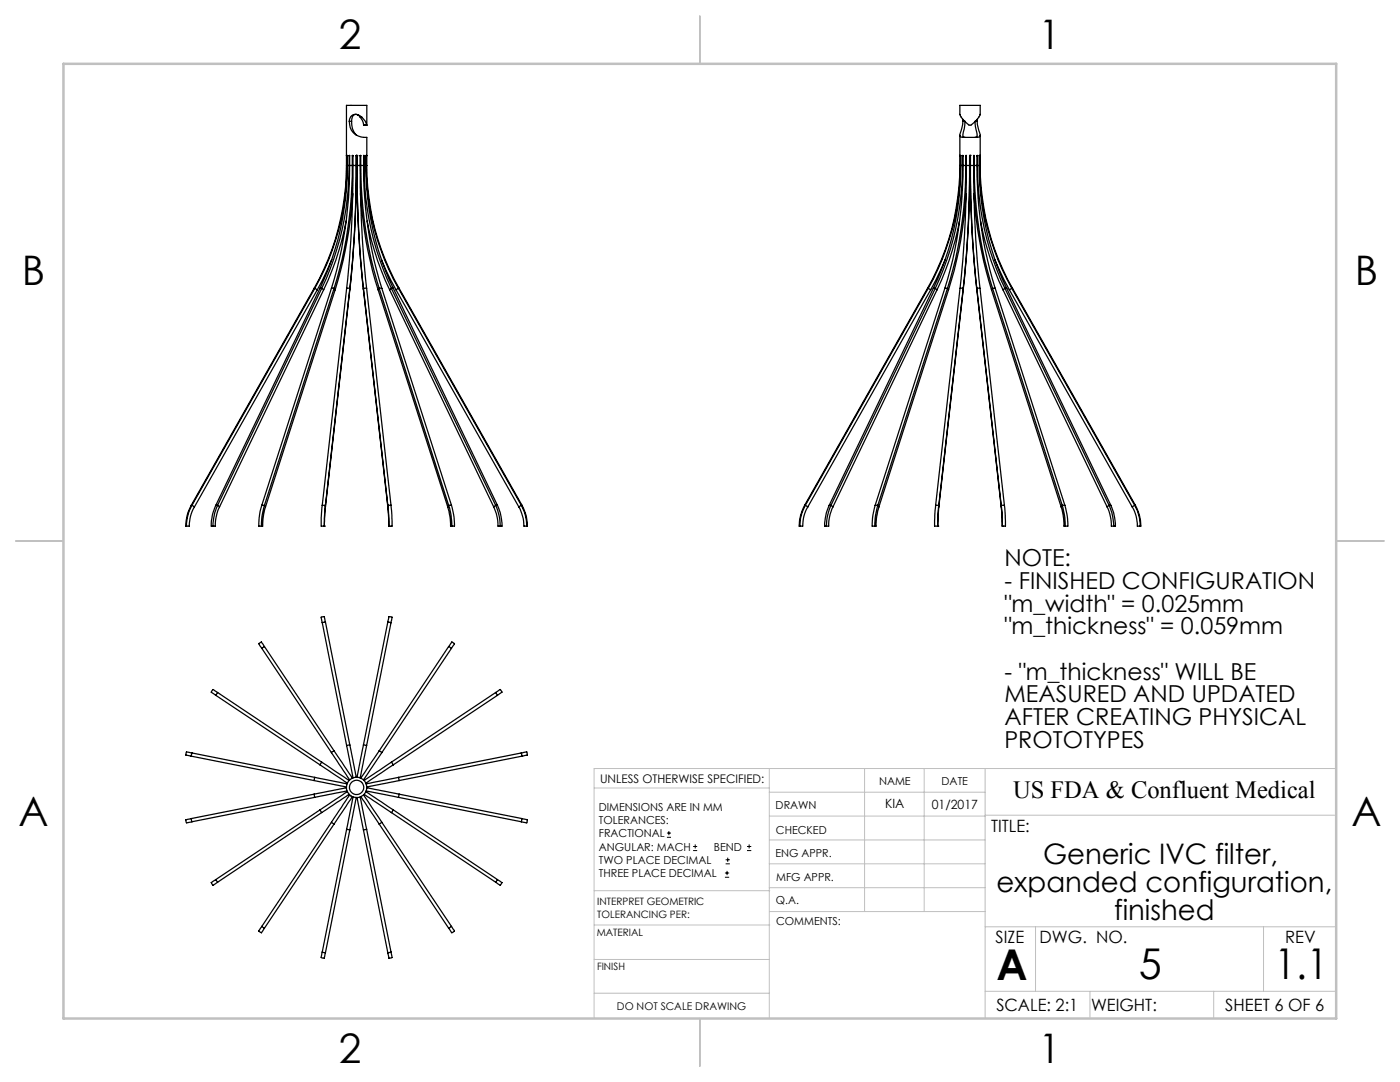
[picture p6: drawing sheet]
<svg xmlns="http://www.w3.org/2000/svg" width="279mm" height="216mm" viewBox="0 0 279 216" stroke-linecap="round" stroke-linejoin="round" font-family="sans-serif">
<g fill="none" stroke="#000" stroke-width=".2">
<path d="M133.1 167.1h.8M133.1 166.2h.8M133.5 165.8v.9M138.3 169.7h.8M138.3 168.9h.8M138.7 168.5v.8M144.7 175h.8M144.7 174.2h.8M144.8 172.4h.9M144.8 171.6h.9M145.1 173.8v.8M145.2 171.1v.9"/>
<path d="M149.1 169.7h.8M149.1 168.9h.8M149.5 168.5v.8"/>
</g>
<g fill="none" stroke="#c0c0c0" stroke-width=".2">
<path d="M118.6 157.2h34.9M153.5 153.4v49.8M153.5 158.1h43.1M172.5 153.4v28.5M184.4 153.4v28.5M196.6 153.4v49.8M266.7 153.4h-148.1v49.8M118.6 177.7h35M153.5 167.6h43.1M153.5 162.8h43.1M153.5 172.4h43.1M153.5 177.1h43.1"/>
<path d="M196.6 162.7h70.1M118.6 198.2h34.9M118.6 191.5h34.9M118.6 184.6h35M153.6 181.9h43M196.6 197.8h70.1M196.6 184.9h70.1M206.7 184.9v12.9M217.5 197.8v5.4M242.2 197.8v5.4M252.2 184.9v12.9"/>
</g>
<path d="M139.7 3.2v9.5M3.1 107.9h9.6M266.7 107.9h9.5M139.7 203.2v9.6" fill="none" stroke="#c0c0c0" stroke-width=".25"/>
<path d="M12.7 12.7h254v190.5h-254z" fill="none" stroke="#c0c0c0" stroke-width=".5"/>
<g fill="none" stroke="#000" stroke-width=".25">
<path d="M69.1 33h.2M69.1 33a50.1 50.1 0 0 1-6.4 24.5M69.3 31.1h.1M69.3 33a49.6 49.6 0 0 1-6.5 24.5M69.3 33h.1M69.3 31.1v1.9M69.3 33h.4M69.3 33a56.2 56.2 0 0 1-5.4 24.5M69.7 33a56.2 56.2 0 0 1-5.5 24.5M69.7 31.1h.1M69.7 33h.1M69.7 31.1v1.9"/>
<path d="M69.7 24.2a3.1 3.1 0 0 0 3.5 3.2v5.6M69.7 24.2h.5M69.8 33h.5M69.8 33a80.9 80.9 0 0 1-3.7 24.5M69.8 31.1v1.9M70.2 24.2a3.5 3.5 0 0 0 1 2.8M70.3 33a80.9 80.9 0 0 1-3.6 24.5M70.3 31.1h.1M70.3 33h.1M70.3 31.1v1.9M70.4 38.6a83.1 83.1 0 0 1-3.5 19.2M70.4 33h.7"/>
<path d="M70.4 33v4.3a205.4 205.4 0 0 1-1.2 20.2M70.4 31.1v1.9M71.1 33l-.1 4.3a205.4 205.4 0 0 1-1.2 20.2M71.1 33h.1M71.1 31.1v1.9M71.1 31.1h.1M71.1 33a215.4 215.4 0 0 1-1.3 24.8M71.2 31h.1M71.2 31v.1M71.2 31l-.1 .1M71.2 33h.1M71.2 33l.1 4.3a205.4 205.4 0 0 0 1.2 20.2"/>
<path d="M71.2 33v2.2a215.3 215.3 0 0 0 1.3 22.6M71.2 33h.7M71.2 31.1h.1M71.2 31.1v1.9M71.4 22.9l-.3-.1a.73 .73 0 0 0-.8 .5l-.1 .9M71.4 22.9l.5 .5M71.4 22.9h.1M71.4 22.9l.8 .5M71.4 22.9a1.27 1.27 0 0 0-1.7 1.3M71.9 33l.1 6.4a205.4 205.4 0 0 0 1.2 18.1M71.9 31.1h.1M71.9 33h.1"/>
<path d="M71.9 31.1v1.9M71.9 23.4l.4 .6 .3 .9M71.9 23.4h.3M71.9 38.6a78.4 78.4 0 0 0 3.6 19.2M72 33a82.4 82.4 0 0 0 3.7 24.5M72 33h.6M72 31.1v1.9M72.2 23.4a2.62 2.62 0 0 1 1 1.5M72.6 33a80.9 80.9 0 0 0 3.6 24.5M72.6 31.1h.1M72.6 24.9l.6 .1M72.6 31.1v1.9"/>
<path d="M72.6 33h.1M72.6 24.9h.6M72.7 33a56.8 56.8 0 0 0 5.4 24.5M72.7 33h.3M72.7 31.1v1.9M73 33a56.2 56.2 0 0 0 5.5 24.5M73 33h.1M73 31.1v1.9M73 31.1h.1M73.1 33h.1M73.1 31v.1M73.1 33a50.1 50.1 0 0 0 6.4 24.5"/>
<path d="M73.2 24.9v.1M73.2 25v-4h-4.1v12M73.2 33a49.1 49.1 0 0 0 6.5 24.5M191.6 21h4v1.9a5.2 5.2 0 0 1-2 2.1 4.7 4.7 0 0 1-2-2.2zM191.6 33h.1M191.6 27v6M191.6 33a49.1 49.1 0 0 1-6.5 24.5M191.7 31.1h.1M191.7 33a50.1 50.1 0 0 1-6.5 24.5M191.7 33h.1M191.7 31.1v1.9M191.7 33h.4"/>
<path d="M191.7 33a56.2 56.2 0 0 1-5.4 24.5M192.1 33a56.8 56.8 0 0 1-5.4 24.5M192.1 31.1h.1M192.1 23.7l.1 .5M192.1 33h.1M192.1 31.1v1.9M192.2 24.2l-.4 1.8a.99 .99 0 0 0 0 1.3h3.6a.99 .99 0 0 0-.1-1.3l-.3-1.8M192.2 24.2h.4l-.4 2.8 .1 .4h.3M192.2 33h.6M192.2 33a80.9 80.9 0 0 1-3.6 24.5M192.2 31.1v1.9M192.8 33a82.4 82.4 0 0 1-3.7 24.5"/>
<path d="M192.8 31.1h.1M192.8 33h.1M192.8 31.1v1.9M192.8 38.6a78.4 78.4 0 0 1-3.5 19.2M192.9 33h.6M192.9 33l-.1 4.3a205.4 205.4 0 0 1-1.2 20.2M192.9 31.1v1.9M193.5 33v4.3a205.4 205.4 0 0 1-1.3 20.2M193.5 33h.1M193.5 31.1h.1M193.5 31.1v1.9M193.5 33v2.2a215.3 215.3 0 0 1-1.3 22.6"/>
<path d="M193.6 31h.1M193.6 31l.1 .1M193.6 31l-.1 .1M193.6 31v.1M193.6 33a215.4 215.4 0 0 0 1.3 24.8v-.3M193.6 33h.1M193.6 31.1h.1M193.6 31.1v1.9M193.7 33v4.3a205.4 205.4 0 0 0 1.2 20.2M193.7 33h.6M193.7 31.1v1.9M194.3 33v4.3a205.4 205.4 0 0 0 1.3 20.2"/>
<path d="M194.3 31.1h.2M194.3 33h.2M194.3 31.1v1.9M194.3 38.6a83.1 83.1 0 0 0 3.6 19.2M194.5 33a80.9 80.9 0 0 0 3.6 24.5M194.5 33h.5M194.5 31.1v1.9M195 33a80.9 80.9 0 0 0 3.6 24.5M195 31.1h.1M195 33h.1M195 31.1v1.9M195 24.2h-.4l.4 2.9-.2 .3h-.2"/>
<path d="M195.1 33a56.2 56.2 0 0 0 5.5 24.5M195.1 33h.3M195.1 23.7l-.1 .5M195.1 31.1v1.9M195.4 33a56.2 56.2 0 0 0 5.5 24.5M195.4 31.1h.1M195.4 33h.1M195.4 31.1v1.9M195.5 33h.1M195.5 33a49.6 49.6 0 0 0 6.4 24.5M195.5 31.1v1.9M195.6 27v6"/>
<path d="M195.6 33a50.1 50.1 0 0 0 6.5 24.5M62.7 57.5h.1M62.7 57.5l-24.5 43.3M62.8 57.5l-24.5 43.3M62.8 57.5l.5 .3M63.3 57.8l-24.5 43.3M63.9 57.5h.3M63.9 57.5l-20.8 43.3M64.2 57.5l-20.8 43.3M64.2 57.5l.4 .3M64.6 57.8l-20.8 43.3M66.1 57.5h.6"/>
<path d="M66.1 57.5l-13.9 43.3M66.2 51.8l-2.9 6M66.7 57.5l-13.9 43.3M66.7 57.5l.2 .3M66.9 57.8l-13.9 43.3M69.1 44.1a56.2 56.2 0 0 1-4.5 13.7M69.2 57.5h.6M69.2 57.5l-4.9 43.3M69.8 57.5l-4.9 43.3M69.8 57.5v.3M69.8 57.8l-4.9 43.3M72.5 57.5h.7"/>
<path d="M72.5 57.5v.3M72.5 57.5l4.9 43.3M72.5 57.8l4.9 43.3M73.2 57.5l4.8 43.3M73.3 44.1a56.2 56.2 0 0 0 4.5 13.7M75.5 57.8l13.9 43.3M75.7 57.5h.5M75.7 57.5l13.8 43.3M75.7 57.5l-.2 .3M76.1 51.8l.9 2.2 2 3.8M76.2 57.5l13.9 43.3M77.8 57.8l20.7 43.3"/>
<path d="M78.1 57.5h.4M78.1 57.5l-.3 .3M78.1 57.5l20.8 43.3M78.5 57.5l20.8 43.3M79 57.8l24.5 43.3M79.5 57.5h.2M79.5 57.5l24.5 43.3M79.5 57.5l-.5 .3M79.7 57.5l24.5 43.3M185.1 57.5h.1M185.1 57.5l-24.5 43.3M185.2 57.5l-24.5 43.3"/>
<path d="M185.2 57.5l.5 .3M185.7 57.8l-24.5 43.3M186.3 57.5h.4M186.3 57.5l-20.8 43.3M186.7 57.5l-20.9 43.3M186.7 57.5l.3 .3M187 57.8l-20.8 43.3M188.6 57.5h.5M188.6 57.5l-13.9 43.3M188.6 51.8l-2.9 6M189.1 57.5l-13.9 43.3M189.1 57.5l.2 .3"/>
<path d="M189.3 57.8l-13.9 43.3M191.5 44.1a56.2 56.2 0 0 1-4.5 13.7M191.6 57.5h.6M191.6 57.5l-4.9 43.3M192.2 57.5l-4.8 43.3M192.2 57.5v.3M192.2 57.8l-4.8 43.3M194.9 57.5h.7M194.9 57.5l4.9 43.6M195.6 57.5l4.8 43.3M195.7 44.1a56.2 56.2 0 0 0 4.5 13.7M197.9 57.8l13.9 43.3"/>
<path d="M198.1 57.5h.5M198.1 57.5l-.2 .3M198.1 57.5l13.9 43.3M198.5 51.8l2.9 6M198.6 57.5l13.9 43.3M200.2 57.8l20.7 43.3M200.6 57.5h.3M200.6 57.5l-.4 .3M200.6 57.5l20.7 43.3M200.9 57.5l20.8 43.3M201.4 57.8l24.6 43.3M201.9 57.5h.2"/>
<path d="M201.9 57.5l-.5 .3M201.9 57.5l24.5 43.3M202.1 57.5l24.5 43.3M38.2 100.8h.1M38.2 100.8a7.7 7.7 0 0 0-1.1 4.2h.1M38.3 100.8a8.6 8.6 0 0 0-1.1 4.2M38.3 100.8l.5 .3M38.8 101.1a7.2 7.2 0 0 0-1 3.9h-.6M43.1 100.8h.3M43.1 100.8a8.5 8.5 0 0 0-.9 4.2h.3M43.4 100.8a10.3 10.3 0 0 0-.9 4.2M43.4 100.8l.4 .3"/>
<path d="M43.8 101.1a8.7 8.7 0 0 0-.8 3.9h-.5M52.2 100.8h.6M52.2 100.8a12.1 12.1 0 0 0-.5 4.2h.5M52.8 100.8a13.3 13.3 0 0 0-.6 4.2M52.8 100.8l.2 .3M53 101.1a12.4 12.4 0 0 0-.6 3.9h-.2M64.3 100.8h.6M64.3 100.8l-.2 4.2h.6M64.7 105h.1M64.9 100.8l-.2 4.2M64.9 101.1l-.2 3.9M64.9 100.8v.3"/>
<path d="M77.4 100.8h.6M77.4 100.8l.2 4.2M77.4 101.1l.2 3.9M77.4 100.8v.3M77.6 105h.1M78 100.8l.2 4.2h-.6M89.4 101.1a12.4 12.4 0 0 1 .5 3.9h.3M89.5 100.8h.6M89.5 100.8a12.1 12.1 0 0 1 .7 4.2M89.5 100.8l-.1 .3M90.1 100.8a11 11 0 0 1 .5 4.2h-.4M98.5 101.1a8.7 8.7 0 0 1 .9 3.9h.4"/>
<path d="M98.9 100.8h.4M98.9 100.8a10.3 10.3 0 0 1 .9 4.2M98.9 100.8l-.4 .3M99.3 100.8a8.5 8.5 0 0 1 .8 4.2h-.3M103.5 101.1a8.2 8.2 0 0 1 1.1 3.9h.5M104 100.8a8.6 8.6 0 0 1 1.1 4.2M104 100.8h.2M104 100.8l-.5 .3M104.2 100.8a7.2 7.2 0 0 1 1 4.2h-.1M160.6 100.8h.1M160.6 100.8a7.7 7.7 0 0 0-1 4.2M160.7 100.8a8.6 8.6 0 0 0-1.1 4.2"/>
<path d="M160.7 100.8l.5 .3M161.2 101.1a7.2 7.2 0 0 0-1 3.9h-.6M165.5 100.8h.3M165.5 100.8a8.5 8.5 0 0 0-.9 4.2h.3M165.8 100.8a10.3 10.3 0 0 0-.9 4.2M165.8 100.8l.4 .3M166.2 101.1a8.7 8.7 0 0 0-.8 3.9h-.5M174.7 100.8h.5M174.7 100.8a12.1 12.1 0 0 0-.6 4.2h.5M175.2 100.8a13.3 13.3 0 0 0-.6 4.2M175.2 100.8l.2 .3M175.4 101.1a12.4 12.4 0 0 0-.6 3.9h-.2"/>
<path d="M186.7 100.8h.7M186.7 100.8l-.2 4.2h.6M187.1 105h.1M187.4 100.8l-.3 4.2M187.4 101.1l-.3 3.9M187.4 100.8v.3M199.8 100.8h.6M199.8 100.8l.2 4.2M199.8 101.1l.2 3.9M199.8 100.8v.3M200 105h.1M200.4 100.8l.3 4.2h-.7"/>
<path d="M211.8 101.1a12.4 12.4 0 0 1 .5 3.9h.3M212 100.8a13.3 13.3 0 0 1 .6 4.2M212 100.8h.5M212 100.8l-.2 .3M212.5 100.8a12.1 12.1 0 0 1 .6 4.2h-.5M220.9 101.1a8.7 8.7 0 0 1 .9 3.9h.4M221.3 100.8h.4M221.3 100.8a10.3 10.3 0 0 1 .9 4.2M221.3 100.8l-.4 .3M221.7 100.8a8.5 8.5 0 0 1 .8 4.2h-.3M226 101.1a7.2 7.2 0 0 1 1 3.9h.5M226.4 100.8h.2"/>
<path d="M226.4 100.8a8.6 8.6 0 0 1 1.1 4.2M226.4 100.8l-.4 .3M226.6 100.8a7.7 7.7 0 0 1 1 4.2h-.1M43.1 138.7l20.8 13.9M43.4 138.2l-.3 .5M43.4 138.2l-.5-.4a.37 .37 0 0 0-.5-.1 .37 .37 0 0 0-.2 .4l.9 .6M43.4 138.2l20.8 13.9M52.2 129.4l13.9 20.8M52.8 129l-.6 .4M52.8 129l-.4-.6a.36 .36 0 0 0-.4-.2 .36 .36 0 0 0-.3 .4l.5 .8M52.8 129l13.9 20.8M64.3 124.2l4.9 24.6"/>
<path d="M64.9 124.1l-.6 .1M64.9 124.1l-.1-.8a.36 .36 0 0 0-.6-.2l.1 1.1M64.9 124.1l4.9 24.6M77.4 124.1l.6 .1M77.4 124.1l.2-.8a.36 .36 0 0 1 .6-.2l-.2 1.1M77.4 124.1l-4.9 24.6M78 124.2l-4.8 24.6M89.5 129l.6 .4M89.5 129l.4-.6a.28 .28 0 0 1 .2-.3 .28 .28 0 0 1 .4 .2h.1a.41 .41 0 0 1-.3 .7l-.2 .4M89.5 129l-13.8 20.8M90.1 129.4l-13.9 20.8M98.9 138.2l.4 .5"/>
<path d="M98.9 138.2l.4-.3a.41 .41 0 0 1 .6-.2l.1 .1a.32 .32 0 0 1 .1 .3 .32 .32 0 0 1-.3 .3l-.5 .3M98.9 138.2l-20.8 13.9M99.3 138.7l-20.8 13.9M38.2 150.9l24.5 4.9M38.3 150.2l-.1 .7M38.3 150.2h-.2a.75 .75 0 0 0-1 0 .3 .3 0 0 0 0 .5 .3 .3 0 0 0 .4 0l.7 .2M38.3 150.2l24.5 4.9M62.7 155.8l6.4 1.3M62.7 158.5l.1 .6M62.7 158.5l-24.5 4.8M62.8 155.1l6.5 1.3M62.8 155.1l-.1 .7"/>
<path d="M62.8 159.1l-24.5 4.9M63.9 152.6l5.4 3.7M64.2 152.1l5.5 3.6M64.2 152.1l-.3 .5M66.1 150.2l3.7 5.4M66.7 149.8l3.6 5.5M66.7 149.8l-.6 .4M69.1 157.2l-6.4 1.3M69.2 148.8l1.2 6.4M69.3 157.8l-6.5 1.3M69.3 158l-5.4 3.6M69.7 158.5l-5.5 3.6"/>
<path d="M69.8 158.6l-3.7 5.5M69.8 148.7l1.3 6.4M69.8 148.7l-.6 .1M70.3 159l-3.6 5.4M70.4 159l-1.2 6.5M71.1 159.1l-1.3 6.5M71.2 159.1l1.3 6.5M71.9 159l1.3 6.5M72 159l3.7 5.4M72.5 148.7l-1.3 6.4M72.5 148.7l.7 .1M72.6 158.6l3.6 5.5"/>
<path d="M72.7 158.5l5.4 3.6M73 158l5.5 3.6M73.1 157.8l6.4 1.3M73.2 148.8l-1.3 6.4M73.2 157.2l6.5 1.3M75.7 149.8l-3.7 5.5M75.7 149.8l.5 .4M76.2 150.2l-3.6 5.4M78.1 152.1l-5.4 3.6M78.1 152.1l.4 .5M78.5 152.6l-5.5 3.7M79.5 155.1l-6.4 1.3"/>
<path d="M79.5 155.1l.2 .7M79.5 159.1l24.5 4.9M79.7 155.8l-6.5 1.3M79.7 158.5l-.2 .6M79.7 158.5l24.5 4.8M104 150.2l.2 .7M104 150.2l.7-.1a.35 .35 0 0 1 .5 .2 .35 .35 0 0 1-.4 .4l-.6 .2M104 150.2l-24.5 4.9M104.2 150.9l-24.5 4.9M38.2 163.3l.1 .7M38.2 163.3l-.7 .2a.34 .34 0 0 0-.4 .3 .34 .34 0 0 0 .4 .3l.8-.1M43.1 175.5l.3 .5"/>
<path d="M43.1 175.5l-.7 .5a.41 .41 0 0 0 .1 .7l.9-.7M63.9 161.6l.3 .5M63.9 161.6l-20.8 13.9M64.2 162.1l-20.8 13.9M66.1 164.1l.6 .3M66.1 164.1l-13.9 20.8M66.7 164.4l-13.9 20.8M69.2 165.5l.6 .1M69.2 165.5l-4.9 24.5M69.8 165.6l-4.9 24.5M72.5 165.6l4.9 24.5M73.2 165.5l-.7 .1"/>
<path d="M73.2 165.5l4.8 24.5M75.7 164.4l13.8 20.8M76.2 164.1l-.5 .3M76.2 164.1l13.9 20.8M78.1 162.1l20.8 13.9M78.5 161.6l-.4 .5M78.5 161.6l20.8 13.9M99.3 175.5l-.4 .5M99.3 175.5l.6 .5a.29 .29 0 0 1 .3 .2 .29 .29 0 0 1-.3 .3 .42 .42 0 0 1-.6-.2l-.4-.3M104.2 163.3l-.2 .7M104.2 163.3l.8 .2a.33 .33 0 0 1 .3 .3 .33 .33 0 0 1-.1 .3l-1.2-.1M52.2 184.9l.6 .3"/>
<path d="M52.2 184.9l-.1 .2a.65 .65 0 0 0-.3 .8 .32 .32 0 0 0 .4 .2 .32 .32 0 0 0 .2-.3l.4-.6M64.3 190l.6 .1M64.3 190l-.2 .8a.4 .4 0 0 0 .2 .4 .4 .4 0 0 0 .4 0l.2-1.1M78 190l-.6 .1M78 190l.1 .2a.75 .75 0 0 1 0 .9h-.1a.3 .3 0 0 1-.4 .1 .3 .3 0 0 1-.1-.4l-.1-.7M90.1 184.9l-.6 .3M90.1 184.9l.4 .5a.37 .37 0 0 1 .1 .5 .37 .37 0 0 1-.5 .2l-.6-.9"/>
<circle cx="71.2" cy="157.1" r="1.43"/>
<circle cx="71.2" cy="157.1" r="2.04"/>
</g>
<g font-size="8.5">
<text x="198.9" y="195.5">A</text>
<text x="227.3" y="195.4">5</text>
<text x="254.4" y="195.4">1.1</text>
</g>
<g font-size="8.1">
<text x="67.6" y="9.7">2</text>
<text x="207.3" y="9.7">1</text>
<text x="4.4" y="57">B</text>
<text x="270.4" y="57">B</text>
<text x="3.7" y="164.9">A</text>
<text x="269.7" y="164.9">A</text>
<text x="67.6" y="212.2">2</text>
<text x="207.3" y="212.2">1</text>
</g>
<g font-size="5.6">
<text x="208.2" y="172.3">Generic IVC filter,</text>
<text x="198.8" y="178">expanded configuration,</text>
<text x="222.3" y="183.6">finished</text>
</g>
<text font-size="4.9" x="202.2" y="159.3">US FDA &amp; Confluent Medical</text>
<g font-size="4.7">
<text x="200.5" y="113">NOTE:</text>
<text x="200.5" y="117.5">- FINISHED CONFIGURATION</text>
<text x="200.5" y="122.1">&quot;m_width&quot; = 0.025mm</text>
<text x="200.5" y="126.6">&quot;m_thickness&quot; = 0.059mm</text>
<text x="200.5" y="135.6">- &quot;m_thickness&quot; WILL BE</text>
<text x="200.5" y="140.2">MEASURED AND UPDATED</text>
<text x="200.5" y="144.7">AFTER CREATING PHYSICAL</text>
<text x="200.5" y="149.2">PROTOTYPES</text>
</g>
<g font-size="3.4">
<text x="197.8" y="166">TITLE:</text>
<text x="198.7" y="188.1">SIZE</text>
<text x="207.5" y="188.1">DWG. NO.</text>
<text x="256.5" y="188.2">REV</text>
<text x="198.8" y="201.7">SCALE: 2:1</text>
<text x="217.7" y="201.8">WEIGHT:</text>
<text x="244.5" y="201.7">SHEET 6 OF 6</text>
</g>
<g font-size="2.5">
<text x="176.7" y="161.3">KIA</text>
<text x="186" y="161.4">01/2017</text>
</g>
<text font-size="2.4" x="119.8" y="156.2">UNLESS OTHERWISE SPECIFIED:</text>
<g font-size="2.2">
<text x="119.5" y="161.8">DIMENSIONS ARE IN MM</text>
<text x="154.8" y="161.4">DRAWN</text>
<text x="175.4" y="156.6">NAME</text>
<text x="187.9" y="156.7">DATE</text>
<text x="119.5" y="164.4">TOLERANCES:</text>
<text x="119.5" y="167.1">FRACTIONAL</text>
<text x="154.9" y="166.3">CHECKED</text>
<text x="119.5" y="169.7">ANGULAR: MACH</text>
<text x="119.5" y="172.4">TWO PLACE DECIMAL</text>
<text x="142.5" y="169.7">BEND</text>
<text x="154.8" y="171">ENG APPR.</text>
<text x="119.5" y="175">THREE PLACE DECIMAL</text>
<text x="154.9" y="175.7">MFG APPR.</text>
<text x="154.9" y="180.4">Q.A.</text>
<text x="154.9" y="184.6">COMMENTS:</text>
</g>
<text font-size="2.1" x="123.1" y="201.6">DO NOT SCALE DRAWING</text>
<g font-size="2">
<text x="119.2" y="180.6">INTERPRET GEOMETRIC</text>
<text x="119.2" y="183.1">TOLERANCING PER:</text>
<text x="119.1" y="186.7">MATERIAL</text>
<text x="119.1" y="193.5">FINISH</text>
</g>
</svg>
